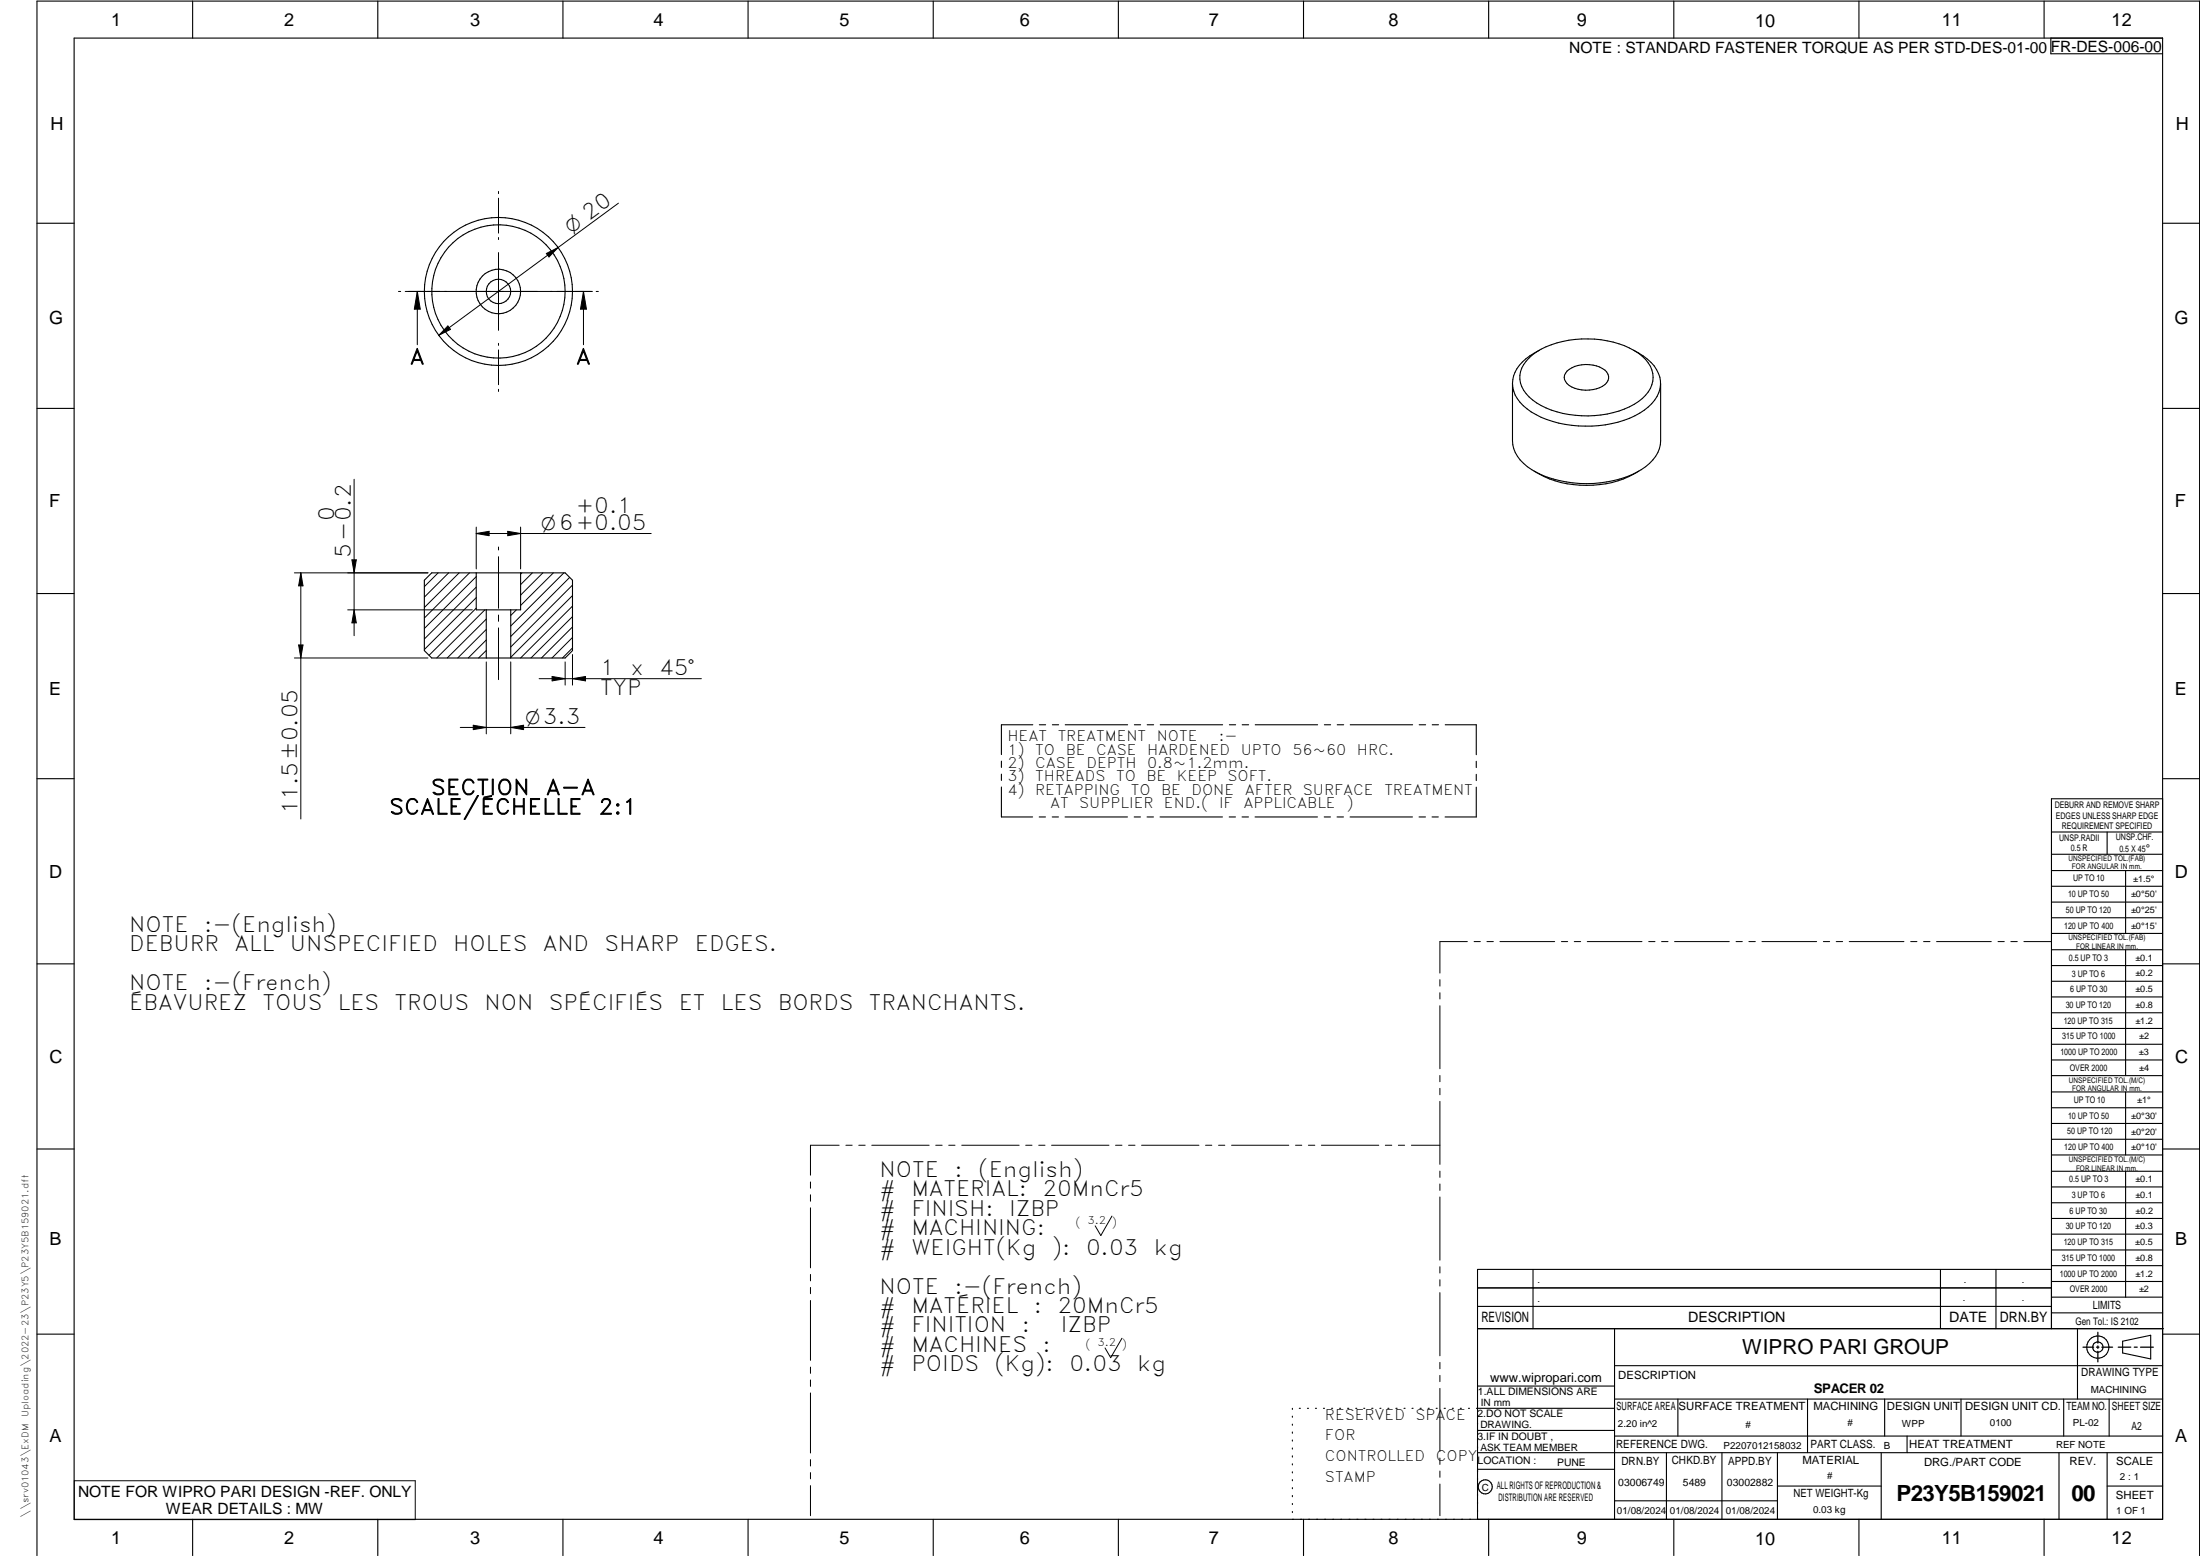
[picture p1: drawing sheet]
<svg xmlns="http://www.w3.org/2000/svg" width="594mm" height="420mm" viewBox="0 0 594 420" stroke-linecap="round" stroke-linejoin="round" font-family="sans-serif">
<g fill="none" stroke="#000" stroke-width=".3">
<path d="M20 10.3h564v400h-564zM52 .3v10M102 .3v10M152 .3v10M202 .3v10M252 .3v10M302 .3v10M352 .3v10M402 .3v10M452 .3v10M502 .3v10M552 .3v10"/>
<path d="M553.8 10.3v4.2h30.2M10 60.3h10M584 60.3h10M412.9 96.6a22.7 22.7 0 0 1 15.9-5.1 23.3 23.3 0 0 1 14.7 4.7 7 7 0 0 1 0 11.4 25.5 25.5 0 0 1-19.8 4.3 17.5 17.5 0 0 1-12.3-6.5 6.6 6.6 0 0 1 1.5-8.8zM415.7 94.6a11.8 11.8 0 0 0-7.2 7.9l-.1 1M441.1 94.6a12.4 12.4 0 0 1 7.1 7.3 8.4 8.4 0 0 1-4.2 8.8 29.6 29.6 0 0 1-21.4 3.9 20.8 20.8 0 0 1-12.1-6 7.6 7.6 0 0 1-2.1-5.1M10 110.3h10M408.4 103.5v15.5a9.7 9.7 0 0 0 5.2 7.8 30.9 30.9 0 0 0 29.6 0 9.6 9.6 0 0 0 5.2-7.8v-15.5M423.2 100.2a8.5 8.5 0 0 1 10.7 .3 2.48 2.48 0 0 1-1.2 3.8 8.9 8.9 0 0 1-9.5-.7 2.26 2.26 0 0 1 0-3.4zM584 110.3h10M442.5 127.2a27.9 27.9 0 0 1-28.2 0M114.6 156.7l2-2h36l2 2v19l-2 2h-36l-2-2z"/>
<path d="M140.6 154.7v10h-12v-10M10 160.3h10M131.3 164.7v13M137.9 164.7v13M584 160.3h10M278.9 195.7h-8.5v8.1M280.7 195.7h1.7M284.2 195.7h1.7M287.6 195.7h16.9M306.3 195.7h1.7M309.8 195.7h1.7M313.3 195.7h16.9"/>
<path d="M332 195.7h1.7M335.4 195.7h1.8M339 195.7h16.8M357.6 195.7h1.7M361.1 195.7h1.7M364.6 195.7h16.9M383.2 195.7h1.8M386.8 195.7h1.6M390.3 195.7h8.3v8.1M10 210.3h10M270.4 205.5v1.7M270.4 209v1.7"/>
<path d="M270.4 212.5v8.1h8.4M398.6 212.6v8h-8.4M398.6 205.6v1.7M398.6 209.1v1.7M584 215.7h-30v143.1M584 210.3h10M280.6 220.6h1.7M284.1 220.6h1.7M287.6 220.6h16.9M306.3 220.6h1.7M309.7 220.6h1.8M313.3 220.6h16.8"/>
<path d="M331.9 220.6h1.7M335.4 220.6h1.7M338.9 220.6h16.9M357.6 220.6h1.7M361.1 220.6h1.7M364.6 220.6h16.8M383.2 220.6h1.7M386.7 220.6h1.7M554 224.7h30M554 230.7h30M554 235.1h30M554 239.3h30"/>
<path d="M569 224.7v6M574 235.1v17M554 243.6h30M554 247.8h30M554 252.1h30M554 256.5h30M574 256.5v33.9M10 260.3h10M554 260.7h30M554 265h30M554 269.2h30M554 273.5h30"/>
<path d="M554 277.7h30M584 260.3h10M554 282h30M554 286.2h30M554 290.4h30M554 294.9h30M554 299.1h30M574 294.9v17M10 310.3h10M554 303.4h30M554 307.6h30M554 311.9h30"/>
<path d="M554 316.3h30M574 316.3v34M584 310.3h10M554 320.5h30M554 324.8h30M554 329h30M554 333.2h30M554 337.5h30M399 358.8h185.2M399 352.8h155M399 347.8h155M414 342.8v16"/>
<path d="M436 358.8v51.5M524 342.8v16M539 342.8v16M554 341.8h30M554 346h30M554 350.3h30M554 354.5h30M554 342.8h-155v67.5M561 358.8v19M10 360.3h10M399 374.3h37M436 377.8h148"/>
<path d="M453.1 377.8v10M488.1 377.8v14.5M508.9 377.8v10M529.5 377.8v10M557.3 377.8v10M569.5 377.8v10M573.2 362.2l7.6-1.6v6.3l-7.6-1.6zM584 368.8h-148M584 360.3h10M349 380.3v.3M349 382.4v.3M349 384.6v.3"/>
<path d="M349 386.7v.3M349 388.8v.3M349 391v.3M349 393.1v.3M349 395.3v.3M349 397.4v.3M349 399.5v.3M350.9 380.3h.2M353.1 380.3h.2M355.2 380.3h.3M357.4 380.3h.3M359.6 380.3h.3"/>
<path d="M361.7 380.3h.3M363.9 380.3h.3M366.1 380.3h.3M368.3 380.3h.2M370.4 380.3h.3M372.6 380.3h.3M374.8 380.3h.3M376.9 380.3h.4M379.1 380.3h.3M381.3 380.3h.3M383.4 380.3h.4M385.6 380.3h.3"/>
<path d="M387.8 380.3h.3M390 380.3h.3M392.2 380.3h.3M394.3 380.3h.3M396.5 380.3h.3M398.7 380.3h37.3M399 396.7h37M399 392.3h185M399 386.2h37M436 387.8h148M450 392.3v18M465 392.3v18"/>
<path d="M480 392.3v18M508 392.3v18M515 387.8v4.5M556 392.3v18M569 392.3v18M52 410.3v9.7M102 410.3v9.7M152 410.3v9.7M202 410.3v9.7M252 410.3v9.7M302 410.3v9.7M349 401.7v.3"/>
<path d="M349 403.8v.4M349 406v.3M349 408.1v.3M352 410.3v9.7M402 410.3v9.7M436 405.3h44M452 410.3v9.7M480 401.3h28M502 410.3v9.7M552 410.3v9.7M569 401.3h15M10 420v-419.7h584v419.7"/>
<circle cx="134.6" cy="78.7" r="6"/>
<circle cx="134.6" cy="78.7" r="20"/>
<circle cx="134.6" cy="78.7" r="18"/>
<circle cx="134.6" cy="78.7" r="3.3"/>
<circle cx="566.5" cy="363.7" r="1.39"/>
<circle cx="566.5" cy="363.8" r="3"/>
<circle cx="401.1" cy="401.5" r="1.9"/>
</g>
<g fill="none" stroke="#000" stroke-width=".27">
<path d="M134.6 51.7v.6M134.6 53.5v9.4M167 54.9l-48.5 35.7M107.6 78.7h.6M109.4 78.7h50.6M112.7 78.7v14.4M112.7 78.7l.8 4.8h-1.6zM134.6 64.1v.6M134.6 68.2v21M147.5 68.5l3.2-1.7-2.5 2.6zM157.6 78.7v14.4M157.6 78.7l.8 4.8h-1.6z"/>
<path d="M161 78.7h.6M120.9 88l.8 .9-3.2 1.7zM134.6 92.7v.6M134.6 94.5v9.4M134.6 105.1v.6M95.6 129.4v42.3M79.5 154.7h36.1M81.2 154.7l.6 3.5h-1.2zM81.2 154.7v66.4M95 151.2h1.2l-.6 3.5zM118.3 154.7l-3.7 3.7M121.2 154.7l-6.6 6.5"/>
<path d="M124 154.7l-9.4 9.3M126.8 154.7l-12.2 12.2M128.6 142.3v11.3M128.6 144.1h47.2M128.6 144.1l3.5-.6v1.2zM128.6 155.7l-14 14M128.6 158.5l-14 14.1M134.6 147.7v.8M134.6 150.3v14M137.1 143.5l3.5 .6-3.5 .6zM140.6 142.3v11.3M140.9 154.7l-.3 .3"/>
<path d="M143.8 154.7l-3.2 3.2M146.6 154.7l-6 6M149.4 154.7l-8.8 8.8M152.3 154.7l-14.4 14.3M153.8 155.9l-15.9 16M154.6 158l-16.7 16.7M79.5 177.7h36.1M80.6 174.2h1.2l-.6 3.5zM93.9 164.7h33.6M95.6 164.7l.6 3.5h-1.2zM128.6 161.4l-14 14M128.6 164.2l-12.7 12.8"/>
<path d="M130.9 164.7l-13 13M131.3 178.7v19.5M131.3 167.2l-10.5 10.5M131.3 170l-7.7 7.7M131.3 172.8l-4.9 4.9M131.3 175.6l-2.1 2.1M134.6 166.1v1.7M134.6 169.5v14M137.9 178.7v19.5M139.4 164.7l-1.5 1.5M152.6 178.7v6.3M154.6 176.7v8.3"/>
<path d="M154.6 160.8l-16.7 16.7M154.6 163.7l-14 14M154.6 166.5l-11.2 11.2M154.6 169.3l-8.4 8.4M154.6 172.1l-5.6 5.6M154.6 175l-2.7 2.7M124.3 196.4h33.7M127.8 195.8l3.5 .6-3.5 .6zM137.9 196.4l3.5-.6v1.2zM145.6 183.3h43.8M149.1 182.7l3.5 .6-3.5 .6zM154.6 183.3l3.5-.6v1.2z"/>
<path d="M396.2 254.3h-7.4v8.5M398.1 254.3h1.6M401.5 254.3h1.8M405 254.3h14.8M421.6 254.3h1.7M425.1 254.3h1.7M428.6 254.3h14.8M445.2 254.3h1.7M448.7 254.3h1.7M452.2 254.3h14.8M468.8 254.3h1.7M472.3 254.3h1.7"/>
<path d="M475.8 254.3h14.8M492.4 254.3h1.7M495.8 254.3h1.8M499.4 254.3h14.7M516 254.3h1.6M519.4 254.3h1.8M522.9 254.3h14.8M539.5 254.3h1.7M543 254.3h1.7M546.5 254.3h7.4M388.8 264.5v1.8M388.8 268.1v1.6"/>
<path d="M388.8 271.6v17M388.8 290.4v1.7M388.8 293.9v1.7M388.8 297.4v17M218.9 319.2v1.6M226.6 309.2h-7.7v8.1M228.4 309.2h1.7M231.9 309.2h1.7M235.4 309.2h15.5M252.7 309.2h1.7M256.2 309.2h1.7M259.7 309.2h15.5"/>
<path d="M277 309.2h1.7M280.5 309.2h1.7M284 309.2h15.5M301.2 309.2h1.8M304.8 309.2h1.7M308.3 309.2h15.5M325.5 309.2h1.7M329.1 309.2h1.6M332.6 309.2h15.4M349.8 309.2h1.7M353.3 309.2h1.7M356.8 309.2h15.5"/>
<path d="M374.1 309.2h1.7M377.6 309.2h1.7M381.1 309.2h7.7M388.8 316.2v1.7M388.8 319.7v1.7M218.9 322.6v1.8M218.9 326.1v16.2M300.3 328.4l-3 5.2-1.6-2.6M388.8 323.2v17.1M218.9 344.1v1.8M218.9 347.6v1.7M218.9 351.2v16.1"/>
<path d="M388.8 342.1v1.6M388.8 345.6v1.7M388.8 349v17.1M218.9 369.1v1.7M218.9 372.6v1.8M218.9 376.1v16.2M303 361.4l-3.1 5.2-1.5-2.6M388.8 367.9v1.7M388.8 371.4v1.7M388.8 374.9v17M20.1 399.8h92v10.5h-92zM218.9 394.1v1.8"/>
<path d="M218.9 397.6v1.7M388.8 393.7v1.7M388.8 397.2v1.7M218.9 401.2v8.1M388.8 400.7v8.6"/>
</g>
<path d="M566.5 359.7v3M562.5 363.8h2.9M566.1 363.8h.7M566.5 363.4v.7M566.5 364.9v2.8M567.6 363.8h2.9M572 363.8h3.4M576.3 363.8h.8M578 363.8h3.5" fill="none" stroke="#000" stroke-width=".34"/>
<g fill="#000">
<path d="M147.5 68.5l3.2-1.7-2.5 2.6zM112.7 78.7l.8 4.8h-1.6zM120.9 88l.8 .9-3.2 1.7zM157.6 78.7l.8 4.8h-1.6zM81.2 154.7l.6 3.5h-1.2zM95 151.2h1.2l-.6 3.5zM128.6 144.1l3.5-.6v1.2zM137.1 143.5l3.5 .6-3.5 .6zM80.6 174.2h1.2l-.6 3.5zM95.6 164.7l.6 3.5h-1.2zM127.8 195.8l3.5 .6-3.5 .6zM137.9 196.4l3.5-.6v1.2z"/>
<path d="M149.1 182.7l3.5 .6-3.5 .6zM154.6 183.3l3.5-.6v1.2z"/>
</g>
<g font-size="6">
<text x="512.1" y="405.2">P23Y5B159021</text>
<text x="559.4" y="405.2">00</text>
</g>
<g font-size="5.7">
<text x="110.7" y="98.3">A</text>
<text x="155.5" y="98.3">A</text>
<text x="90.2" y="140.8" transform="rotate(-90 90.2 140.8)">0</text>
<text x="155.5" y="138.6">+0.1</text>
<text x="94.7" y="150.6" transform="rotate(-90 94.7 150.6)">5-0.2</text>
<text x="162.1" y="182.4">1</text>
<text x="170.2" y="182.4">x</text>
<text x="178" y="182.4">45°</text>
<text x="162.1" y="187.6">TYP</text>
<text x="116.4" y="214.6">SECTION</text>
<text x="147.4" y="214.6">A-A</text>
<text x="80.3" y="219.9" transform="rotate(-90 80.3 219.9)">11.5±0.05</text>
<text x="105.1" y="219.9">SCALE/ÉCHELLE</text>
<text x="161.6" y="219.9">2:1</text>
<text x="34.9" y="251.7">NOTE</text>
<text x="55.1" y="251.7">:-(English)</text>
<text x="34.9" y="256.9">DEBURR</text>
<text x="63.4" y="256.9">ALL</text>
<text x="78.3" y="256.9">UNSPECIFIED</text>
<text x="122.4" y="256.9">HOLES</text>
<text x="146.6" y="256.9">AND</text>
<text x="163.2" y="256.9">SHARP</text>
<text x="187.6" y="256.9">EDGES.</text>
<text x="34.9" y="267.4">NOTE</text>
<text x="55.1" y="267.4">:-(French)</text>
<text x="34.9" y="272.7">ÉBAVUREZ</text>
<text x="70.9" y="272.7">TOUS</text>
<text x="91.2" y="272.7">LES</text>
<text x="106.5" y="272.7">TROUS</text>
<text x="130.8" y="272.7">NON</text>
<text x="148.2" y="272.7">SPÉCIFIÉS</text>
<text x="183.3" y="272.7">ET</text>
<text x="194.7" y="272.7">LES</text>
<text x="210" y="272.7">BORDS</text>
<text x="234.6" y="272.7">TRANCHANTS.</text>
<text x="237.5" y="317.8">NOTE</text>
<text x="257.7" y="317.8">:</text>
<text x="264.1" y="317.8">(English)</text>
<text x="237.5" y="323">#</text>
<text x="246.1" y="323">MATERIAL:</text>
<text x="281.5" y="323">20MnCr5</text>
<text x="237.5" y="328.3">#</text>
<text x="246.1" y="328.3">FINISH:</text>
<text x="272.5" y="328.3">IZBP</text>
<text x="237.5" y="333.5">#</text>
<text x="246.1" y="333.5">MACHINING:</text>
<text x="237.5" y="338.8">#</text>
<text x="246.1" y="338.8">WEIGHT(Kg</text>
<text x="284" y="338.8">):</text>
<text x="293.3" y="338.8">0.03</text>
<text x="311.6" y="338.8">kg</text>
<text x="237.5" y="349.3">NOTE</text>
<text x="257.7" y="349.3">:-(French)</text>
<text x="237.5" y="354.5">#</text>
<text x="237.5" y="359.8">#</text>
<text x="246.1" y="359.8">FINITION</text>
<text x="246.1" y="354.5">MATÉRIEL</text>
<text x="275.9" y="359.8">:</text>
<text x="279.2" y="354.5">:</text>
<text x="285.6" y="354.5">20MnCr5</text>
<text x="286.5" y="359.8">IZBP</text>
<text x="237.5" y="365">#</text>
<text x="246.1" y="365">MACHINES</text>
<text x="281.5" y="365">:</text>
<text x="237.5" y="370.3">#</text>
<text x="246.1" y="370.3">POIDS</text>
<text x="268.5" y="370.3">(Kg):</text>
<text x="288.8" y="370.3">0.03</text>
<text x="307.1" y="370.3">kg</text>
</g>
<text font-size="5.6" x="470.5" y="365.5">WIPRO PARI GROUP</text>
<g font-size="5.4">
<text x="154.2" y="63.2" transform="rotate(-36 154.2 63.2)">O 20</text>
<text x="146.2" y="143.2">O6+0.05</text>
<text x="141.9" y="195.5">O3.3</text>
</g>
<g font-size="4.9">
<text x="30" y="6.9">1</text>
<text x="76.7" y="6.9">2</text>
<text x="127" y="6.9">3</text>
<text x="176.5" y="6.9">4</text>
<text x="226.7" y="6.9">5</text>
<text x="275.4" y="6.9">6</text>
<text x="326.4" y="6.9">7</text>
<text x="375" y="6.9">8</text>
<text x="425.8" y="6.9">9</text>
<text x="473.9" y="7.3">10</text>
<text x="524.3" y="6.9">11</text>
<text x="570.2" y="6.9">12</text>
<text x="13.6" y="35.1">H</text>
<text x="587.6" y="35.1">H</text>
<text x="13.2" y="87.5">G</text>
<text x="587.2" y="87.5">G</text>
<text x="13.2" y="137">F</text>
<text x="587.2" y="137">F</text>
<text x="13.2" y="187.6">E</text>
<text x="587.2" y="187.6">E</text>
<text x="13.2" y="237">D</text>
<text x="587.2" y="237">D</text>
<text x="13.4" y="287.1">C</text>
<text x="587.4" y="287.1">C</text>
<text x="13.4" y="336.2">B</text>
<text x="587.4" y="336.2">B</text>
<text x="13.4" y="389.3">A</text>
<text x="587.4" y="389.3">A</text>
<text x="30" y="416.9">1</text>
<text x="76.7" y="416.9">2</text>
<text x="127" y="416.9">3</text>
<text x="176.5" y="416.9">4</text>
<text x="226.7" y="416.9">5</text>
<text x="275.4" y="416.9">6</text>
<text x="326.4" y="416.9">7</text>
<text x="375" y="416.9">8</text>
<text x="425.8" y="416.9">9</text>
<text x="473.9" y="417.3">10</text>
<text x="524.3" y="416.9">11</text>
<text x="570.2" y="416.9">12</text>
</g>
<g font-size="4.2">
<text x="423.7" y="14.3">NOTE : STANDARD FASTENER TORQUE AS PER STD-DES-01-00</text>
<text x="553.8" y="14">FR-DES-006-00</text>
<text x="21.1" y="404.3">NOTE FOR WIPRO PARI DESIGN -REF. ONLY</text>
<text x="44.8" y="408.8">WEAR DETAILS : MW</text>
</g>
<g font-size="3.9">
<text x="272.1" y="200.2">HEAT</text>
<text x="272.1" y="203.8">1)</text>
<text x="279.6" y="203.8">TO</text>
<text x="285.6" y="200.2">TREATMENT</text>
<text x="287.8" y="203.8">BE</text>
<text x="296" y="203.8">CASE</text>
<text x="309.8" y="203.8">HARDENED</text>
<text x="312.4" y="200.2">NOTE</text>
<text x="329.1" y="200.2">:-</text>
<text x="335.1" y="203.8">UPTO</text>
<text x="349" y="203.8">56~60</text>
<text x="366.4" y="203.8">HRC.</text>
<text x="272.1" y="207.4">2)</text>
<text x="279.6" y="207.4">CASE</text>
<text x="293.4" y="207.4">DEPTH</text>
<text x="309.8" y="207.4">0.8~1.2mm.</text>
<text x="272.1" y="211">3)</text>
<text x="272.1" y="214.6">4)</text>
<text x="279.6" y="214.6">RETAPPING</text>
<text x="279.6" y="211">THREADS</text>
<text x="301.4" y="211">TO</text>
<text x="305.3" y="214.6">TO</text>
<text x="309.6" y="211">BE</text>
<text x="313.5" y="214.6">BE</text>
<text x="317.8" y="211">KEEP</text>
<text x="321.8" y="214.6">DONE</text>
<text x="331.5" y="211">SOFT.</text>
<text x="336.1" y="214.6">AFTER</text>
<text x="351.8" y="214.6">SURFACE</text>
<text x="373.8" y="214.6">TREATMENT</text>
<text x="283.5" y="218.2">AT</text>
<text x="291.4" y="218.2">SUPPLIER</text>
<text x="314.3" y="218.2">END.(</text>
<text x="329.2" y="218.2">IF</text>
<text x="335.8" y="218.2">APPLICABLE</text>
<text x="363.6" y="218.2">)</text>
<text x="400" y="357.1">REVISION</text>
<text x="455.9" y="357.1">DESCRIPTION</text>
<text x="526.4" y="357.1">DATE</text>
<text x="540" y="357.1">DRN.BY</text>
<text x="357.8" y="383.3">RESERVED</text>
<text x="382.3" y="383.3">SPACE</text>
<text x="357.8" y="388.9">FOR</text>
<text x="357.8" y="394.5">CONTROLLED</text>
<text x="387.8" y="394.5">COPY</text>
<text x="357.8" y="400">STAMP</text>
</g>
<text font-size="3.6" x="489.8" y="376.1">SPACER 02</text>
<text font-size="3.5" x="402.4" y="373.3">www.wipropari.com</text>
<g font-size="3.1">
<text x="565.1" y="353.5">LIMITS</text>
<text x="562" y="371.7">DRAWING TYPE</text>
<text x="437" y="372.3">DESCRIPTION</text>
<text x="436.5" y="380.8">SURFACE AREA</text>
<text x="453.3" y="380.8">SURFACE TREATMENT</text>
<text x="489.7" y="380.8">MACHINING</text>
<text x="509.5" y="380.8">DESIGN UNIT</text>
<text x="530.6" y="380.8">DESIGN UNIT CD.</text>
<text x="558" y="380.6">TEAM NO.</text>
<text x="570.3" y="380.7">SHEET SIZE</text>
<text x="575.6" y="386.1">A2</text>
<text x="436.4" y="391.1">REFERENCE DWG.</text>
<text x="437.8" y="395.5">DRN.BY</text>
<text x="451.4" y="395.4">CHKD.BY</text>
<text x="466.6" y="395.5">APPD.BY</text>
<text x="486.7" y="395.4">MATERIAL</text>
<text x="488.9" y="390.9">PART CLASS.</text>
<text x="515.6" y="390.9">HEAT TREATMENT</text>
<text x="519.6" y="395.9">DRG./PART CODE</text>
<text x="558.9" y="395.5">REV.</text>
<text x="571.4" y="395.6">SCALE</text>
<text x="484.3" y="404.2">NET WEIGHT-Kg</text>
<text x="571.4" y="404.7">SHEET</text>
</g>
<text font-size="3" x="579.5" y="230.1">°</text>
<g font-size="2.8">
<text x="290.4" y="331.1">( 3.2 )</text>
<text x="560.4" y="357.7">Gen Tol.: IS 2102</text>
<text x="293.2" y="364.1">( 3.2 )</text>
<text x="399.1" y="376.6">1.ALL DIMENSIONS ARE</text>
<text x="399" y="382.7">2.DO NOT SCALE</text>
<text x="399" y="388.7">3.IF IN DOUBT ,</text>
<text x="399" y="395.4">LOCATION :</text>
<text x="420.5" y="396">PUNE</text>
<text x="404.2" y="402">ALL RIGHTS OF REPRODUCTION &amp;</text>
<text x="437" y="401.2">03006749</text>
<text x="454.4" y="401.2">5489</text>
<text x="466.3" y="401.2">03002882</text>
<text x="404.7" y="405.4">DISTRIBUTION ARE RESERVED</text>
</g>
<g font-size="2.7">
<text x="564.6" y="376.2">MACHINING</text>
<text x="399.9" y="379.7">IN mm</text>
<text x="399.7" y="385.7">DRAWING.</text>
<text x="436.9" y="385.4">2.20 in^2</text>
<text x="471.4" y="385.5">#</text>
<text x="498.9" y="385">#</text>
<text x="513.6" y="385.3">WPP</text>
<text x="537.3" y="385.1">0100</text>
<text x="559.7" y="385.1">PL-02</text>
<text x="399.7" y="391.8">ASK TEAM MEMBER</text>
<text x="465.4" y="391.2">P2207012158032</text>
<text x="508.7" y="391.2">B</text>
<text x="555.2" y="391.1">REF NOTE</text>
<text x="493.4" y="399.5">#</text>
<text x="572.5" y="399.7">2 : 1</text>
<text x="400.1" y="402.5">C</text>
<text x="436.6" y="408.7">01/08/2024</text>
<text x="450.9" y="408.8">01/08/2024</text>
<text x="466" y="408.9">01/08/2024</text>
<text x="489.6" y="408.5">0.03 kg</text>
<text x="571.4" y="408.7">1 OF 1</text>
</g>
<g font-size="2.5">
<text x="554.9" y="218.3">DEBURR AND REMOVE SHARP</text>
<text x="555.2" y="221">EDGES UNLESS SHARP EDGE</text>
<text x="556.1" y="227.1">UNSP.RADII</text>
<text x="556.8" y="223.8">REQUIREMENT SPECIFIED</text>
<text x="571.4" y="226.9">UNSP.CHF.</text>
<text x="559.2" y="229.9">0.5 R</text>
<text x="572.3" y="230.1">0.5 X 45</text>
<text x="559.8" y="238">UP TO 10</text>
<text x="576.1" y="238.1">±1.5°</text>
<text x="558.5" y="242.2">10 UP TO 50</text>
<text x="575.5" y="242.3">±0°50'</text>
<text x="557.4" y="250.7">120 UP TO 400</text>
<text x="557.9" y="246.5">50 UP TO 120</text>
<text x="575.5" y="250.7">±0°15'</text>
<text x="575.5" y="246.5">±0°25'</text>
<text x="558.7" y="259.4">0.5 UP TO 3</text>
<text x="559.5" y="263.7">3 UP TO 6</text>
<text x="576.6" y="263.6">±0.2</text>
<text x="576.6" y="259.4">±0.1</text>
<text x="559" y="267.9">6 UP TO 30</text>
<text x="576.6" y="267.9">±0.5</text>
<text x="557.8" y="272.2">30 UP TO 120</text>
<text x="576.6" y="272.2">±0.8</text>
<text x="556.9" y="280.7">315 UP TO 1000</text>
<text x="557.3" y="276.4">120 UP TO 315</text>
<text x="576.6" y="276.4">±1.2</text>
<text x="577.7" y="280.7">±2</text>
<text x="556.4" y="284.9">1000 UP TO 2000</text>
<text x="577.6" y="284.9">±3</text>
<text x="558.9" y="289.2">OVER 2000</text>
<text x="577.7" y="289.3">±4</text>
<text x="560" y="297.9">UP TO 10</text>
<text x="577.1" y="297.9">±1°</text>
<text x="558.5" y="302.1">10 UP TO 50</text>
<text x="575.5" y="302.1">±0°30'</text>
<text x="557.4" y="310.6">120 UP TO 400</text>
<text x="558.2" y="306.3">50 UP TO 120</text>
<text x="575.5" y="310.6">±0°10'</text>
<text x="575.5" y="306.4">±0°20'</text>
<text x="558.8" y="319.2">0.5 UP TO 3</text>
<text x="559.4" y="323.4">3 UP TO 6</text>
<text x="576.6" y="319.2">±0.1</text>
<text x="576.6" y="323.5">±0.1</text>
<text x="558.9" y="327.7">6 UP TO 30</text>
<text x="576.7" y="327.7">±0.2</text>
<text x="557.8" y="332">30 UP TO 120</text>
<text x="576.6" y="332">±0.3</text>
<text x="556.8" y="340.5">315 UP TO 1000</text>
<text x="557.3" y="336.3">120 UP TO 315</text>
<text x="576.6" y="336.3">±0.5</text>
<text x="576.6" y="340.5">±0.8</text>
<text x="415.2" y="346.4">.</text>
<text x="530.3" y="346.5">.</text>
<text x="545.9" y="346.4">.</text>
<text x="556.2" y="344.7">1000 UP TO 2000</text>
<text x="576.6" y="344.7">±1.2</text>
<text x="415.2" y="351.5">.</text>
<text x="530" y="351.3">.</text>
<text x="545.9" y="351.4">.</text>
<text x="558.9" y="349">OVER 2000</text>
<text x="577.6" y="349">±2</text>
</g>
<g font-size="2.4">
<text x="7.7" y="382.7" transform="rotate(-90 7.7 382.7)">Uploading\2022-23\P23Y5\P23Y5B159021.dft</text>
<text x="7.7" y="409.8" transform="rotate(-90 7.7 409.8)">\\srv01043\ExDM</text>
</g>
<g font-size="2.1">
<text x="558.5" y="232.4">UNSPECIFIED TOL.(FAB)</text>
<text x="559.5" y="234.7">FOR ANGULAR IN mm.</text>
<text x="558.6" y="253.9">UNSPECIFIED TOL.(FAB)</text>
<text x="560.7" y="256.3">FOR LINEAR IN mm.</text>
<text x="558.7" y="292.3">UNSPECIFIED TOL.(M/C)</text>
<text x="559.6" y="294.7">FOR ANGULAR IN mm.</text>
<text x="558.7" y="313.7">UNSPECIFIED TOL.(M/C)</text>
<text x="560.6" y="316.1">FOR LINEAR IN mm.</text>
</g>
</svg>
